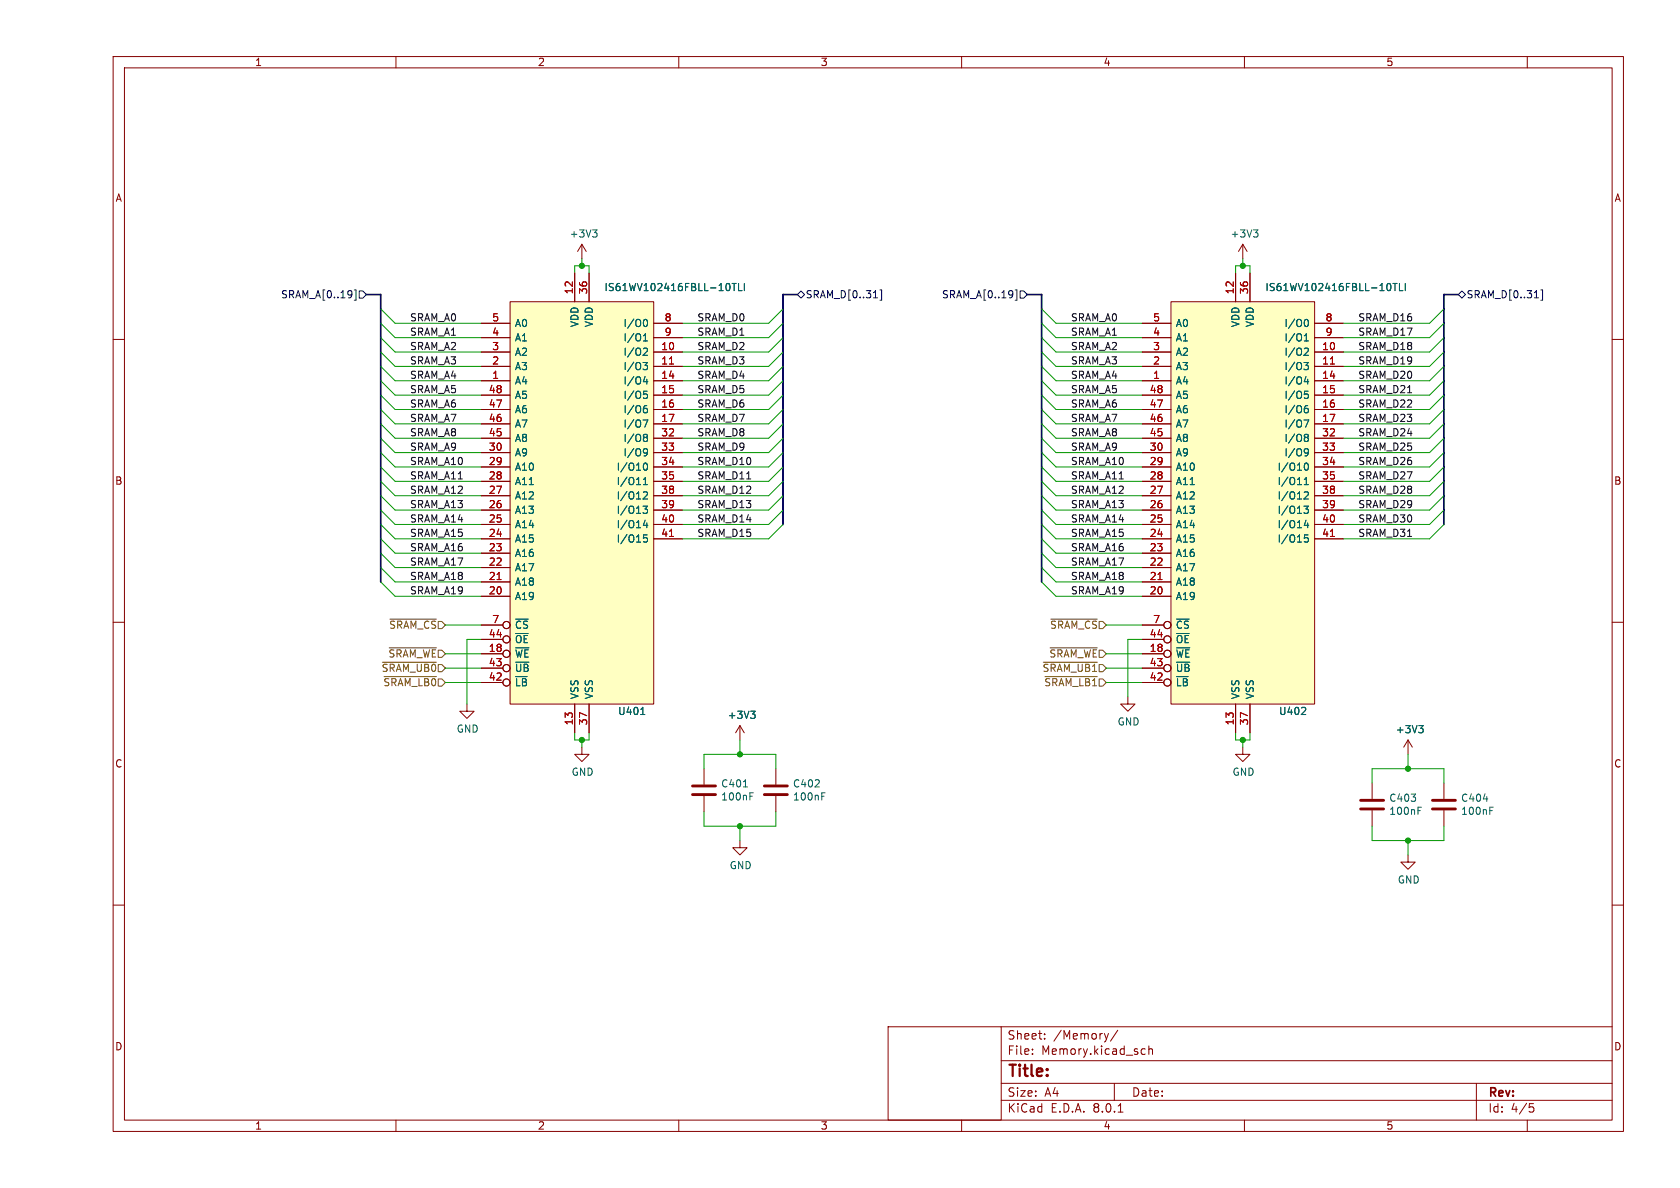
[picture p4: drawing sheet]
<svg xmlns="http://www.w3.org/2000/svg" width="297mm" height="210mm" viewBox="0 0 297 210" stroke-linecap="round" stroke-linejoin="round" font-family="sans-serif">
<g fill="none" stroke="#840000" stroke-width=".18">
<path d="M20 10h267v190h-267zM22 12h263v186h-263zM70 10v2M120 10v2M170 10v2M220 10v2M270 10v2M20 60h2M285 60h2M20 110h2M285 110h2M20 160h2"/>
<path d="M285 160h2M70 198v2M120 198v2M157 181.5h20v16.5h-20zM170 198v2M177 194.5h108M177 191.5h108M177 187.5h108M177 181.5h108M182.5 186.3v.1M182.5 185.5v.1M184.7 183.6v.1"/>
<path d="M184.7 182.8v.1M196 182.7l-.4 1M197 191.5v3M197.6 182.1l-1.3 2M197.7 196.6h.8M202 185.4l.5 .1M202.5 186.3l-.5 .1M203.1 185.5l.2-.1 .4 .1v.9M203.1 184.9v1.5M220 198v2M261 191.5v6.5M270 198v2"/>
<path d="M270.4 195.1h.7M270.5 195.7h.4l.3 .3-.2 .5-.5 .1"/>
</g>
<path d="M90.2 53.3h25.4v71.2h-25.4z" fill="#ffffc2"/>
<g fill="none" stroke="#840000" stroke-width=".18">
<path d="M85.1 59.7h5.1M85.1 57.2h5.1M90.2 53.3h25.4v71.2h-25.4zM101.6 48.3v5M104.1 48.3v5M115.6 59.7h5M115.6 57.2h5M85.1 67.3h5.1M85.1 62.2h5.1M85.1 64.8h5.1M85.1 69.9h5.1M85.1 72.4h5.1"/>
<path d="M85.1 74.9h5.1M85.1 77.5h5.1M115.6 67.3h5M115.6 62.2h5M115.6 64.8h5M115.6 69.9h5M115.6 72.4h5M115.6 74.9h5M115.6 77.5h5M85.1 97.8h5.1M85.1 95.3h5.1M85.1 92.7h5.1"/>
<path d="M85.1 90.2h5.1M85.1 87.6h5.1M85.1 85.1h5.1M85.1 82.6h5.1M85.1 80h5.1M115.6 95.3h5M115.6 92.7h5M115.6 90.2h5M115.6 87.6h5M115.6 85.1h5M115.6 82.6h5M115.6 80h5"/>
<path d="M85.1 115.6h3.8M85.1 105.4h5.1M85.1 102.9h5.1M85.1 100.3h5.1M85.1 118.1h3.8M85.1 113h3.8M85.1 110.5h3.8M85.1 120.7h3.8M101.6 124.5v5M104.1 124.5v5M219.7 132.1v1.3h1.3l-1.3 1.2-1.3-1.2h1.3M242.6 138.4v2.8"/>
<path d="M255.3 138.4v2.8M242.6 143.3v2.8M248.9 151.1v1.3h1.3l-1.3 1.3-1.3-1.3h1.3M255.3 143.3v2.8"/>
<circle cx="89.5" cy="115.6" r=".63"/>
<circle cx="89.5" cy="113" r=".63"/>
<circle cx="89.5" cy="110.5" r=".63"/>
<circle cx="89.5" cy="118.1" r=".63"/>
<circle cx="89.5" cy="120.6" r=".63"/>
</g>
<g fill="none" stroke="#006464" stroke-width=".18">
<path d="M113.7 59.4l.4-.4v1.3M113.9 56.5h.1a.68 .68 0 0 1 .5 .6 .68 .68 0 0 1-.5 .6h-.1M128.9 50.2l.2 .4-.2 .7M129.4 50.1h.7M129.8 50.1v1.3M130.6 50.1v1.3h.6M131.6 50.1v1.3M113.7 64.1h.8l-.5 .5 .4 .1 .1 .4-.3 .2h-.3M113.7 74.2h.8l-.5 1.3M113.7 60.3h.8M113.8 69.2h.6M113.9 61.5l.4 .1 .2 .3-.8 .9h.8"/>
<path d="M113.9 69.6h.3l.3 .3-.2 .5h-.4M114 72.2h.3l.2 .2-.1 .4-.4 .2M114 76.8h.2l.3 .2-.3 .3M114 79.3l.4 .1a.84 .84 0 0 1-.3 1.2h-.2M114 77.3h.2M114 66.6l-.3 .9h.8M114.2 77.3l.3 .3v.2l-.2 .2h-.3M114.3 67v.9M114.3 71.7l-.3 .1M114.5 79.9l-.2 .1-.3 .1M113.7 89.5h.8l-.5 .5 .4 .1v.5l-.2 .1h-.5M113.7 82.3l.2-.3 .1-.1a.68 .68 0 0 1 .5 .6 .68 .68 0 0 1-.5 .6l-.1-.1-.2-.4"/>
<path d="M113.7 87.1l.5-.2 .3 .4-.8 .9h.8M113.7 85.7h.8M113.7 84.8l.4-.4v1.3M114 92l-.3 .9h.8M114.3 92.4v.9M114.4 94.6h-.6l-.1 .6 .2-.2 .4 .1 .2 .2-.1 .4-.2 .1-.5-.1M113.3 126.3h.7M250.7 143.3h.4M250.7 142.7h.6M262.2 141.2h.8M263.4 143.3h.4M263.4 142.7h.6"/>
</g>
<path d="M118.4 64.4h.7M118.4 94.8h.7M87.9 102.5h.7" fill="none" stroke="#a90000" stroke-width=".18"/>
<path d="M240.5 143h4.1M240.5 141.5h4.1M253.2 143h4.1M253.2 141.5h4.1" fill="none" stroke="#840000" stroke-width=".51"/>
<path d="M207 53.3h25.4v71.2h-25.4z" fill="#ffffc2"/>
<g fill="none" stroke="#840000" stroke-width=".18">
<path d="M85.1 59.7h5.1M85.1 57.2h5.1M101.6 48.3v5M102.9 43.2l-.8 1.3M102.9 43.2v2.5M102.9 43.2l.7 1.3M104.1 48.3v5M115.6 59.7h5M115.6 57.2h5M201.9 59.7h5.1M201.9 57.2h5.1M207 53.3h25.4v71.2h-25.4z"/>
<path d="M218.4 48.3v5M219.7 43.2l-.8 1.3M219.7 43.2v2.5M219.7 43.2l.8 1.3M221 48.3v5M232.4 59.7h5.1M232.4 57.2h5.1M85.1 67.3h5.1M85.1 62.2h5.1M85.1 64.8h5.1M85.1 69.9h5.1M85.1 72.4h5.1"/>
<path d="M85.1 74.9h5.1M85.1 77.5h5.1M115.6 67.3h5M115.6 62.2h5M115.6 64.8h5M115.6 69.9h5M115.6 72.4h5M115.6 74.9h5M115.6 77.5h5M201.9 67.3h5.1M201.9 62.2h5.1M201.9 64.8h5.1"/>
<path d="M201.9 69.9h5.1M201.9 72.4h5.1M201.9 74.9h5.1M201.9 77.5h5.1M232.4 67.3h5.1M232.4 62.2h5.1M232.4 64.8h5.1M232.4 69.9h5.1M232.4 72.4h5.1M232.4 74.9h5.1M232.4 77.5h5.1M85.1 97.8h5.1"/>
<path d="M85.1 95.3h5.1M85.1 92.7h5.1M85.1 90.2h5.1M85.1 87.6h5.1M85.1 85.1h5.1M85.1 82.6h5.1M85.1 80h5.1M115.6 95.3h5M115.6 92.7h5M115.6 90.2h5M115.6 87.6h5M115.6 85.1h5"/>
<path d="M115.6 82.6h5M115.6 80h5M201.9 97.8h5.1M201.9 95.3h5.1M201.9 92.7h5.1M201.9 90.2h5.1M201.9 87.6h5.1M201.9 85.1h5.1M201.9 82.6h5.1M201.9 80h5.1M232.4 95.3h5.1M232.4 92.7h5.1"/>
<path d="M232.4 90.2h5.1M232.4 87.6h5.1M232.4 85.1h5.1M232.4 82.6h5.1M232.4 80h5.1M85.1 115.6h3.8M85.1 105.4h5.1M85.1 102.9h5.1M85.1 100.3h5.1M85.1 118.1h3.8M85.1 113h3.8M85.1 110.5h3.8"/>
<path d="M201.9 115.6h3.8M201.9 105.4h5.1M201.9 102.9h5.1M201.9 100.3h5.1M201.9 118.1h3.8M201.9 113h3.8M201.9 110.5h3.8M82.5 124.5v1.2h1.3l-1.3 1.3-1.2-1.3h1.2M85.1 120.7h3.8M101.6 124.5v5M102.9 132.1v1.3h1.2l-1.2 1.2-1.3-1.2h1.3M104.1 124.5v5"/>
<path d="M124.5 135.9v2.8M130.8 128.3l-.8 1.2M130.8 128.3v2.5M130.8 128.3l.8 1.2M137.2 135.9v2.8M199.4 123.2v1.3h1.3l-1.3 1.2-1.3-1.2h1.3M201.9 120.7h3.8M218.4 124.5v5M221 124.5v5M248.9 130.8l-.7 1.3M248.9 130.8v2.6M248.9 130.8l.8 1.3"/>
<path d="M124.5 140.7v2.8M130.8 148.6v1.3h1.3l-1.3 1.2-1.3-1.2h1.3M137.2 140.7v2.8"/>
<circle cx="89.5" cy="115.6" r=".63"/>
<circle cx="89.5" cy="113" r=".63"/>
<circle cx="89.5" cy="110.5" r=".63"/>
<circle cx="89.5" cy="118.1" r=".63"/>
<circle cx="206.4" cy="118.1" r=".63"/>
<circle cx="206.4" cy="113" r=".63"/>
<circle cx="206.4" cy="110.5" r=".63"/>
<circle cx="206.4" cy="115.6" r=".63"/>
<circle cx="89.5" cy="120.6" r=".63"/>
<circle cx="206.4" cy="120.6" r=".63"/>
</g>
<g fill="none" stroke="#006464" stroke-width=".18">
<path d="M104.8 40.6h.7l-.4 .5M105.3 41.1l.2 .3v.3l-.2 .2M113.7 59.4l.4-.4v1.3M113.9 56.5h.1a.68 .68 0 0 1 .5 .6 .68 .68 0 0 1-.5 .6h-.1M128.9 50.2l.2 .4-.2 .7M129.4 50.1h.7M129.8 50.1v1.3M130.6 50.1v1.3h.6M131.6 50.1v1.3M221.6 40.6h.8l-.4 .5M222.1 41.1l.3 .3v.3l-.3 .2M230.6 59.4l.3-.4v1.3"/>
<path d="M230.8 56.5h.1a.68 .68 0 0 1 .4 .6 .68 .68 0 0 1-.4 .6h-.1M245.8 50.2l.1 .4-.1 .7M246.3 50.1h.7M246.6 50.1v1.3M247.4 50.1v1.3h.6M248.4 50.1v1.3M113.7 64.1h.8l-.5 .5 .4 .1 .1 .4-.3 .2h-.3M113.7 74.2h.8l-.5 1.3M113.7 60.3h.8M113.8 69.2h.6M113.9 61.5l.4 .1 .2 .3-.8 .9h.8M113.9 69.6h.3l.3 .3-.2 .5h-.4"/>
<path d="M114 72.2h.3l.2 .2-.1 .4-.4 .2M114 76.8h.2l.3 .2-.3 .3M114 77.3h.2M114 79.3l.4 .1a.84 .84 0 0 1-.3 1.2h-.2M114 66.6l-.3 .9h.8M114.2 77.3l.3 .3v.2l-.2 .2h-.3M114.3 71.7l-.3 .1M114.3 67v.9M114.5 79.9l-.2 .1-.3 .1M230.5 64.1h.8l-.4 .5 .3 .1 .1 .4-.2 .2h-.4M230.5 74.2h.9l-.6 1.3M230.6 60.3h.7"/>
<path d="M230.6 69.2h.6M230.8 61.5l.4 .1 .1 .3-.8 .9h.8M230.8 69.6h.3l.2 .3-.1 .5h-.4M230.8 72.2h.4l.1 .2-.1 .4-.4 .2M230.8 76.8h.3l.2 .2-.2 .3M230.8 79.3l.4 .1a.84 .84 0 0 1-.3 1.2h-.2M230.8 77.3h.3M230.9 66.6l-.3 .9h.8M231.1 77.3l.2 .3v.2l-.1 .2h-.4M231.2 67v.9M231.2 71.7l-.4 .1M231.3 79.9l-.1 .1-.4 .1"/>
<path d="M113.7 89.5h.8l-.5 .5 .4 .1v.5l-.2 .1h-.5M113.7 82.3l.2-.3 .1-.1a.68 .68 0 0 1 .5 .6 .68 .68 0 0 1-.5 .6l-.1-.1-.2-.4M113.7 85.7h.8M113.7 87.1l.5-.2 .3 .4-.8 .9h.8M113.7 84.8l.4-.4v1.3M114 92l-.3 .9h.8M114.3 92.4v.9M114.4 94.6h-.6l-.1 .6 .2-.2 .4 .1 .2 .2-.1 .4-.2 .1-.5-.1M230.5 89.5h.8l-.4 .5 .3 .1v.5l-.1 .1h-.5M230.6 82.3l.1-.3 .2-.1a.68 .68 0 0 1 .4 .6 .68 .68 0 0 1-.4 .6l-.2-.1-.1-.4M230.6 87.1l.5-.2 .2 .4-.8 .9h.8M230.6 85.7h.7"/>
<path d="M230.6 84.8l.3-.4v1.3M230.9 92l-.3 .9h.8M231.2 92.4v.9M231.2 94.6h-.6v.6l.2-.2 .4 .1 .1 .2-.1 .4-.1 .1-.5-.1M113.3 126.3h.7M131.4 139.1h.7M132.7 125.7h.8l-.4 .5M133.2 126.2l.3 .3v.3l-.3 .2M230.1 126.3h.7M230.8 125.2v.4M250.8 128.3h.8l-.4 .4M251.4 128.7l.2 .3v.3l-.2 .2"/>
<path d="M132.6 140.8h.4M132.6 140.2h.6M145.3 140.8h.4M145.3 140.2h.6"/>
</g>
<path d="M118.4 64.4h.7M235.2 64.4h.7M118.4 94.8h.7M235.2 94.8h.7M87.9 102.5h.7M204.7 102.5h.7" fill="none" stroke="#a90000" stroke-width=".18"/>
<path d="M122.4 138.9h4.1M135.1 138.9h4.1M122.4 140.5h4.1M135.1 140.5h4.1" fill="none" stroke="#840000" stroke-width=".51"/>
<path d="M67.6 117.1h9.5M67.9 119.6h9.2M68.8 114.5h8.3M68.9 109.4h8.2M184.4 117.1h9.6M184.7 119.6h9.3M185.6 114.5h8.4M185.8 109.4h8.2" fill="none" stroke="#725600" stroke-width=".18"/>
<path d="M62.6 51.3h.3v1.8h-.3M63.5 51.4h.6l.7 .7-.7 .6h-.6zM141.6 51.4l.6 .7-.6 .6-.6-.6zM154.4 52.6h.7M155.6 51.3h.3v1.8h-.3M179.5 51.3h.3v1.8h-.3M180.3 51.4h.7l.6 .7-.6 .6h-.7zM257.8 52.1l.6-.7 .7 .7-.7 .6zM271.3 52.6h.7M272.4 51.3h.3v1.8h-.3" fill="none" stroke="#000084" stroke-width=".18"/>
<path d="M64.8 52.1h2.5v50.8M141 52.1h-2.6v40.6M181.6 52.1h2.5v50.8M257.8 52.1h-2.5v40.6" fill="none" stroke="#000084" stroke-width=".3"/>
<g fill="none" stroke="#009600" stroke-width=".18">
<path d="M67.3 57.2l2.5 2.5h15.3M67.3 59.7l2.5 2.5h15.3M67.3 54.6l2.5 2.6h15.3M101.6 48.3v-1.3h2.5v1.3M102.9 45.7v1.3M138.4 57.2l-2.5 2.5h-15.3M138.4 59.7l-2.5 2.5h-15.3M138.4 54.6l-2.5 2.6h-15.3M184.1 57.2l2.6 2.5h15.2M184.1 59.7l2.6 2.5h15.2M184.1 54.6l2.6 2.6h15.2M218.4 48.3v-1.3h2.6v1.3"/>
<path d="M219.7 45.7v1.3M255.3 57.2l-2.6 2.5h-15.2M255.3 59.7l-2.6 2.5h-15.2M255.3 54.6l-2.6 2.6h-15.2M67.3 62.2l2.5 2.6h15.3M67.3 67.3l2.5 2.6h15.3M67.3 69.9l2.5 2.5h15.3M67.3 72.4l2.5 2.5h15.3M67.3 64.8l2.5 2.5h15.3M67.3 74.9l2.5 2.6h15.3M67.3 77.5l2.5 2.5h15.3M138.4 62.2l-2.5 2.6h-15.3"/>
<path d="M138.4 67.3l-2.5 2.6h-15.3M138.4 69.9l-2.5 2.5h-15.3M138.4 72.4l-2.5 2.5h-15.3M138.4 64.8l-2.5 2.5h-15.3M138.4 74.9l-2.5 2.6h-15.3M138.4 77.5l-2.5 2.5h-15.3M184.1 62.2l2.6 2.6h15.2M184.1 67.3l2.6 2.6h15.2M184.1 69.9l2.6 2.5h15.2M184.1 72.4l2.6 2.5h15.2M184.1 64.8l2.6 2.5h15.2M184.1 74.9l2.6 2.6h15.2"/>
<path d="M184.1 77.5l2.6 2.5h15.2M255.3 62.2l-2.6 2.6h-15.2M255.3 67.3l-2.6 2.6h-15.2M255.3 69.9l-2.6 2.5h-15.2M255.3 72.4l-2.6 2.5h-15.2M255.3 64.8l-2.6 2.5h-15.2M255.3 74.9l-2.6 2.6h-15.2M255.3 77.5l-2.6 2.5h-15.2M67.3 90.2l2.5 2.5h15.3M67.3 92.7l2.5 2.6h15.3M67.3 87.6l2.5 2.6h15.3M67.3 95.3l2.5 2.5h15.3"/>
<path d="M67.3 97.8l2.5 2.5h15.3M67.3 85.1l2.5 2.5h15.3M67.3 82.6l2.5 2.5h15.3M67.3 80l2.5 2.6h15.3M138.4 90.2l-2.5 2.5h-15.3M138.4 92.7l-2.5 2.6h-15.3M138.4 87.6l-2.5 2.6h-15.3M138.4 85.1l-2.5 2.5h-15.3M138.4 82.6l-2.5 2.5h-15.3M138.4 80l-2.5 2.6h-15.3M184.1 90.2l2.6 2.5h15.2M184.1 92.7l2.6 2.6h15.2"/>
<path d="M184.1 87.6l2.6 2.6h15.2M184.1 95.3l2.6 2.5h15.2M184.1 97.8l2.6 2.5h15.2M184.1 85.1l2.6 2.5h15.2M184.1 82.6l2.6 2.5h15.2M184.1 80l2.6 2.6h15.2M255.3 90.2l-2.6 2.5h-15.2M255.3 92.7l-2.6 2.6h-15.2M255.3 87.6l-2.6 2.6h-15.2M255.3 85.1l-2.6 2.5h-15.2M255.3 82.6l-2.6 2.5h-15.2M255.3 80l-2.6 2.6h-15.2"/>
<path d="M67.3 102.9l2.5 2.5h15.3M67.3 100.3l2.5 2.6h15.3M78.7 110.5h6.4M78.7 115.6h6.4M78.7 118.1h6.4M85.1 113h-2.6v11.5M184.1 102.9l2.6 2.5h15.2M184.1 100.3l2.6 2.6h15.2M195.6 110.5h6.3M195.6 115.6h6.3M195.6 118.1h6.3M201.9 113h-2.5v10.2"/>
<path d="M78.7 120.7h6.4M101.6 129.5v1.3h2.5v-1.3M102.9 130.8v1.3M124.5 135.9v-2.5h12.7v2.5M130.8 130.8v2.6M195.6 120.7h6.3M218.4 129.5v1.3h2.6v-1.3M219.7 130.8v1.3M242.6 138.4v-2.5h12.7v2.5M248.9 133.4v2.5M124.5 143.5v2.6h12.7v-2.6M130.8 146.1v2.5"/>
<path d="M242.6 146.1v2.5h12.7v-2.5M248.9 148.6v2.5"/>
</g>
<g fill="#009600" stroke="#009600" stroke-width=".18">
<circle cx="102.9" cy="47" r=".46"/>
<circle cx="130.8" cy="133.4" r=".46"/>
<circle cx="102.9" cy="130.8" r=".46"/>
<circle cx="130.8" cy="146.1" r=".46"/>
<circle cx="219.7" cy="47" r=".46"/>
<circle cx="248.9" cy="135.9" r=".46"/>
<circle cx="248.9" cy="148.6" r=".46"/>
<circle cx="219.7" cy="130.8" r=".46"/>
</g>
<text font-size="2.8" fill="#840000" x="178" y="190.9">Title:</text>
<g font-size="2.1" fill="#840000">
<text x="178" y="184">Sheet:</text>
<text x="186.2" y="184">/Memory/</text>
<text x="178" y="186.7">File:</text>
<text x="184.1" y="186.7">Memory.kicad_sch</text>
<text x="178" y="196.9">KiCad</text>
<text x="178" y="194.1">Size:</text>
<text x="184.7" y="194.1">A4</text>
<text x="185.7" y="196.9">E.D.A.</text>
<text x="193.3" y="196.9">8.0.1</text>
<text x="200" y="194.1">Date:</text>
<text x="263" y="194.3">Rev:</text>
<text x="263" y="196.9">Id:</text>
<text x="267.1" y="196.9">4/5</text>
</g>
<g font-size="1.8" fill="#840000">
<text x="45" y="11.9">1</text>
<text x="95" y="11.9">2</text>
<text x="145" y="11.9">3</text>
<text x="195" y="11.9">4</text>
<text x="245" y="11.9">5</text>
<text x="20.3" y="35.9">A</text>
<text x="285.3" y="35.9">A</text>
<text x="20.3" y="85.9">B</text>
<text x="285.3" y="85.9">B</text>
<text x="20.3" y="135.9">C</text>
<text x="285.3" y="135.9">C</text>
<text x="20.3" y="185.9">D</text>
<text x="285.3" y="185.9">D</text>
<text x="45" y="199.9">1</text>
<text x="95" y="199.9">2</text>
<text x="145" y="199.9">3</text>
<text x="195" y="199.9">4</text>
<text x="245" y="199.9">5</text>
</g>
<g font-size="1.8" fill="#006464">
<text x="100.6" y="42.2">+3V3</text>
<text x="217.4" y="42.2">+3V3</text>
<text x="106.8" y="51.7">IS61WV102416FBLL-10TLI</text>
<text x="223.6" y="51.7">IS61WV102416FBLL-10TLI</text>
<text x="90.9" y="58">A0</text>
<text x="102.5" y="57.9" transform="rotate(-90 102.5 57.9)">VDD</text>
<text x="105" y="57.9" transform="rotate(-90 105 57.9)">VDD</text>
<text x="110.1" y="58">I/O0</text>
<text x="207.8" y="58">A0</text>
<text x="219.3" y="57.9" transform="rotate(-90 219.3 57.9)">VDD</text>
<text x="221.8" y="57.9" transform="rotate(-90 221.8 57.9)">VDD</text>
<text x="227" y="58">I/O0</text>
<text x="90.9" y="65.6">A3</text>
<text x="90.9" y="63.1">A2</text>
<text x="90.9" y="60.6">A1</text>
<text x="110.1" y="63.1">I/O2</text>
<text x="110.1" y="65.6">I/O3</text>
<text x="110.1" y="60.6">I/O1</text>
<text x="207.8" y="65.6">A3</text>
<text x="207.8" y="63.1">A2</text>
<text x="207.8" y="60.6">A1</text>
<text x="227" y="63.1">I/O2</text>
<text x="227" y="65.6">I/O3</text>
<text x="227" y="60.6">I/O1</text>
<text x="90.9" y="68.2">A4</text>
<text x="90.9" y="70.7">A5</text>
<text x="110.1" y="68.2">I/O4</text>
<text x="110.1" y="70.7">I/O5</text>
<text x="207.8" y="68.2">A4</text>
<text x="207.8" y="70.7">A5</text>
<text x="227" y="68.2">I/O4</text>
<text x="227" y="70.7">I/O5</text>
<text x="90.9" y="75.8">A7</text>
<text x="90.9" y="73.3">A6</text>
<text x="110.1" y="73.3">I/O6</text>
<text x="110.1" y="75.8">I/O7</text>
<text x="207.8" y="75.8">A7</text>
<text x="207.8" y="73.3">A6</text>
<text x="227" y="73.3">I/O6</text>
<text x="227" y="75.8">I/O7</text>
<text x="90.9" y="83.4">A10</text>
<text x="90.9" y="80.9">A9</text>
<text x="90.9" y="78.3">A8</text>
<text x="108.9" y="83.4">I/O10</text>
<text x="110.1" y="78.3">I/O8</text>
<text x="110.1" y="80.9">I/O9</text>
<text x="207.8" y="83.4">A10</text>
<text x="207.8" y="80.9">A9</text>
<text x="207.8" y="78.3">A8</text>
<text x="225.8" y="83.4">I/O10</text>
<text x="227" y="78.3">I/O8</text>
<text x="227" y="80.9">I/O9</text>
<text x="90.9" y="88.5">A12</text>
<text x="90.9" y="86">A11</text>
<text x="108.9" y="86">I/O11</text>
<text x="108.9" y="88.5">I/O12</text>
<text x="207.8" y="88.5">A12</text>
<text x="207.8" y="86">A11</text>
<text x="225.8" y="86">I/O11</text>
<text x="225.8" y="88.5">I/O12</text>
<text x="90.9" y="93.6">A14</text>
<text x="90.9" y="91">A13</text>
<text x="108.9" y="91">I/O13</text>
<text x="108.9" y="93.6">I/O14</text>
<text x="207.8" y="93.6">A14</text>
<text x="207.8" y="91">A13</text>
<text x="225.8" y="91">I/O13</text>
<text x="225.8" y="93.6">I/O14</text>
<text x="90.9" y="101.2">A17</text>
<text x="90.9" y="98.7">A16</text>
<text x="90.9" y="96.1">A15</text>
<text x="108.9" y="96.1">I/O15</text>
<text x="207.8" y="101.2">A17</text>
<text x="207.8" y="98.7">A16</text>
<text x="207.8" y="96.1">A15</text>
<text x="225.8" y="96.1">I/O15</text>
<text x="90.9" y="106.3">A19</text>
<text x="90.9" y="103.7">A18</text>
<text x="207.8" y="106.3">A19</text>
<text x="207.8" y="103.7">A18</text>
<text x="90.9" y="113.9">~{OE}</text>
<text x="90.9" y="111.4">~{CS}</text>
<text x="207.8" y="113.9">~{OE}</text>
<text x="207.8" y="111.4">~{CS}</text>
<text x="90.9" y="116.4">~{WE}</text>
<text x="90.9" y="119">~{UB}</text>
<text x="207.8" y="116.4">~{WE}</text>
<text x="207.8" y="119">~{UB}</text>
<text x="90.9" y="121.5">~{LB}</text>
<text x="102.5" y="123.7" transform="rotate(-90 102.5 123.7)">VSS</text>
<text x="105" y="123.7" transform="rotate(-90 105 123.7)">VSS</text>
<text x="207.8" y="121.5">~{LB}</text>
<text x="219.3" y="123.7" transform="rotate(-90 219.3 123.7)">VSS</text>
<text x="221.8" y="123.7" transform="rotate(-90 221.8 123.7)">VSS</text>
<text x="80.6" y="129.7">GND</text>
<text x="109.2" y="126.6">U401</text>
<text x="128.5" y="127.3">+3V3</text>
<text x="197.5" y="128.4">GND</text>
<text x="226" y="126.6">U402</text>
<text x="246.7" y="129.8">+3V3</text>
<text x="101" y="137.3">GND</text>
<text x="217.8" y="137.3">GND</text>
<text x="127.4" y="139.4">C401</text>
<text x="127.4" y="141.7">100nF</text>
<text x="140.1" y="139.4">C402</text>
<text x="140.1" y="141.7">100nF</text>
<text x="245.5" y="141.9">C403</text>
<text x="258.2" y="141.9">C404</text>
<text x="245.5" y="144.2">100nF</text>
<text x="258.2" y="144.2">100nF</text>
<text x="128.9" y="153.8">GND</text>
<text x="247" y="156.4">GND</text>
</g>
<g font-size="1.8" fill="#000084">
<text x="49.6" y="52.9">SRAM_A[0..19]</text>
<text x="142.3" y="52.9">SRAM_D[0..31]</text>
<text x="166.4" y="52.9">SRAM_A[0..19]</text>
<text x="259.2" y="52.9">SRAM_D[0..31]</text>
</g>
<g font-size="1.8" fill="#a90000">
<text x="101.3" y="52.1" transform="rotate(-90 101.3 52.1)">12</text>
<text x="103.9" y="52.1" transform="rotate(-90 103.9 52.1)">36</text>
<text x="218.2" y="52.1" transform="rotate(-90 218.2 52.1)">12</text>
<text x="220.7" y="52.1" transform="rotate(-90 220.7 52.1)">36</text>
<text x="86.9" y="59.4">4</text>
<text x="86.9" y="56.9">5</text>
<text x="117.4" y="56.9">8</text>
<text x="117.4" y="59.4">9</text>
<text x="203.8" y="59.4">4</text>
<text x="203.8" y="56.9">5</text>
<text x="234.2" y="56.9">8</text>
<text x="234.2" y="59.4">9</text>
<text x="86.9" y="64.5">2</text>
<text x="86.9" y="62">3</text>
<text x="116.8" y="62">10</text>
<text x="116.8" y="64.5">11</text>
<text x="203.8" y="64.5">2</text>
<text x="203.8" y="62">3</text>
<text x="233.6" y="62">10</text>
<text x="233.6" y="64.5">11</text>
<text x="86.3" y="69.6">48</text>
<text x="86.9" y="67.1">1</text>
<text x="116.8" y="67.1">14</text>
<text x="116.8" y="69.6">15</text>
<text x="203.2" y="69.6">48</text>
<text x="203.8" y="67.1">1</text>
<text x="233.6" y="67.1">14</text>
<text x="233.6" y="69.6">15</text>
<text x="86.3" y="77.2">45</text>
<text x="86.3" y="74.7">46</text>
<text x="86.3" y="72.1">47</text>
<text x="116.8" y="72.1">16</text>
<text x="116.8" y="74.7">17</text>
<text x="116.8" y="77.2">32</text>
<text x="203.2" y="77.2">45</text>
<text x="203.2" y="74.7">46</text>
<text x="203.2" y="72.1">47</text>
<text x="233.6" y="72.1">16</text>
<text x="233.6" y="74.7">17</text>
<text x="233.6" y="77.2">32</text>
<text x="86.3" y="82.3">29</text>
<text x="86.3" y="79.8">30</text>
<text x="116.8" y="79.8">33</text>
<text x="116.8" y="82.3">34</text>
<text x="203.2" y="82.3">29</text>
<text x="203.2" y="79.8">30</text>
<text x="233.6" y="79.8">33</text>
<text x="233.6" y="82.3">34</text>
<text x="86.3" y="89.9">26</text>
<text x="86.3" y="87.4">27</text>
<text x="86.3" y="84.8">28</text>
<text x="116.8" y="84.8">35</text>
<text x="116.8" y="87.4">38</text>
<text x="116.8" y="89.9">39</text>
<text x="203.2" y="89.9">26</text>
<text x="203.2" y="87.4">27</text>
<text x="203.2" y="84.8">28</text>
<text x="233.6" y="84.8">35</text>
<text x="233.6" y="87.4">38</text>
<text x="233.6" y="89.9">39</text>
<text x="86.3" y="95">24</text>
<text x="86.3" y="92.5">25</text>
<text x="116.8" y="92.5">40</text>
<text x="116.8" y="95">41</text>
<text x="203.2" y="95">24</text>
<text x="203.2" y="92.5">25</text>
<text x="233.6" y="92.5">40</text>
<text x="233.6" y="95">41</text>
<text x="86.3" y="100.1">22</text>
<text x="86.3" y="97.5">23</text>
<text x="203.2" y="100.1">22</text>
<text x="203.2" y="97.5">23</text>
<text x="86.3" y="105.2">20</text>
<text x="86.3" y="102.6">21</text>
<text x="203.2" y="105.2">20</text>
<text x="203.2" y="102.6">21</text>
<text x="86.3" y="112.8">44</text>
<text x="86.9" y="110.2">7</text>
<text x="203.2" y="112.8">44</text>
<text x="203.8" y="110.2">7</text>
<text x="86.3" y="115.3">18</text>
<text x="86.3" y="117.9">43</text>
<text x="203.2" y="115.3">18</text>
<text x="203.2" y="117.9">43</text>
<text x="86.3" y="120.4">42</text>
<text x="203.2" y="120.4">42</text>
<text x="101.3" y="128.3" transform="rotate(-90 101.3 128.3)">13</text>
<text x="103.9" y="128.3" transform="rotate(-90 103.9 128.3)">37</text>
<text x="218.2" y="128.3" transform="rotate(-90 218.2 128.3)">13</text>
<text x="220.7" y="128.3" transform="rotate(-90 220.7 128.3)">37</text>
</g>
<g font-size="1.8" fill="#0f0f0f">
<text x="72.4" y="59.4">SRAM_A1</text>
<text x="72.4" y="56.9">SRAM_A0</text>
<text x="123.2" y="59.4">SRAM_D1</text>
<text x="123.2" y="56.9">SRAM_D0</text>
<text x="189.2" y="56.9">SRAM_A0</text>
<text x="189.2" y="59.4">SRAM_A1</text>
<text x="240" y="59.4">SRAM_D17</text>
<text x="240" y="56.9">SRAM_D16</text>
<text x="72.4" y="62">SRAM_A2</text>
<text x="72.4" y="64.5">SRAM_A3</text>
<text x="123.2" y="64.5">SRAM_D3</text>
<text x="123.2" y="62">SRAM_D2</text>
<text x="189.2" y="64.5">SRAM_A3</text>
<text x="189.2" y="62">SRAM_A2</text>
<text x="240" y="64.5">SRAM_D19</text>
<text x="240" y="62">SRAM_D18</text>
<text x="72.4" y="69.6">SRAM_A5</text>
<text x="72.4" y="67">SRAM_A4</text>
<text x="123.2" y="67">SRAM_D4</text>
<text x="123.2" y="69.6">SRAM_D5</text>
<text x="189.2" y="67">SRAM_A4</text>
<text x="189.2" y="69.6">SRAM_A5</text>
<text x="240" y="67">SRAM_D20</text>
<text x="240" y="69.6">SRAM_D21</text>
<text x="72.4" y="72.1">SRAM_A6</text>
<text x="72.4" y="77.2">SRAM_A8</text>
<text x="72.4" y="74.7">SRAM_A7</text>
<text x="123.2" y="77.2">SRAM_D8</text>
<text x="123.2" y="74.7">SRAM_D7</text>
<text x="123.2" y="72.1">SRAM_D6</text>
<text x="189.2" y="77.2">SRAM_A8</text>
<text x="189.2" y="72.1">SRAM_A6</text>
<text x="189.2" y="74.7">SRAM_A7</text>
<text x="240" y="74.7">SRAM_D23</text>
<text x="240" y="72.1">SRAM_D22</text>
<text x="240" y="77.2">SRAM_D24</text>
<text x="72.4" y="79.7">SRAM_A9</text>
<text x="72.4" y="82.3">SRAM_A10</text>
<text x="123.2" y="79.7">SRAM_D9</text>
<text x="123.2" y="82.3">SRAM_D10</text>
<text x="189.2" y="79.7">SRAM_A9</text>
<text x="189.2" y="82.3">SRAM_A10</text>
<text x="240" y="79.7">SRAM_D25</text>
<text x="240" y="82.3">SRAM_D26</text>
<text x="72.4" y="87.4">SRAM_A12</text>
<text x="72.4" y="89.9">SRAM_A13</text>
<text x="72.4" y="84.8">SRAM_A11</text>
<text x="123.2" y="84.8">SRAM_D11</text>
<text x="123.2" y="89.9">SRAM_D13</text>
<text x="123.2" y="87.4">SRAM_D12</text>
<text x="189.2" y="87.4">SRAM_A12</text>
<text x="189.2" y="89.9">SRAM_A13</text>
<text x="189.2" y="84.8">SRAM_A11</text>
<text x="240" y="84.8">SRAM_D27</text>
<text x="240" y="87.4">SRAM_D28</text>
<text x="240" y="89.9">SRAM_D29</text>
<text x="72.4" y="92.4">SRAM_A14</text>
<text x="72.4" y="95">SRAM_A15</text>
<text x="123.2" y="95">SRAM_D15</text>
<text x="123.2" y="92.4">SRAM_D14</text>
<text x="189.2" y="95">SRAM_A15</text>
<text x="189.2" y="92.4">SRAM_A14</text>
<text x="240" y="92.4">SRAM_D30</text>
<text x="240" y="95">SRAM_D31</text>
<text x="72.4" y="100.1">SRAM_A17</text>
<text x="72.4" y="97.5">SRAM_A16</text>
<text x="189.2" y="97.5">SRAM_A16</text>
<text x="189.2" y="100.1">SRAM_A17</text>
<text x="72.4" y="105.1">SRAM_A19</text>
<text x="72.4" y="102.6">SRAM_A18</text>
<text x="189.2" y="105.1">SRAM_A19</text>
<text x="189.2" y="102.6">SRAM_A18</text>
</g>
<g font-size="1.8" fill="#725600">
<text x="68.7" y="111.4">~{SRAM_CS}</text>
<text x="185.5" y="111.4">~{SRAM_CS}</text>
<text x="67.4" y="119">~{SRAM_UB0}</text>
<text x="68.6" y="116.4">~{SRAM_WE}</text>
<text x="184.2" y="119">~{SRAM_UB1}</text>
<text x="185.4" y="116.4">~{SRAM_WE}</text>
<text x="67.7" y="121.5">~{SRAM_LB0}</text>
<text x="184.5" y="121.5">~{SRAM_LB1}</text>
</g>
</svg>
